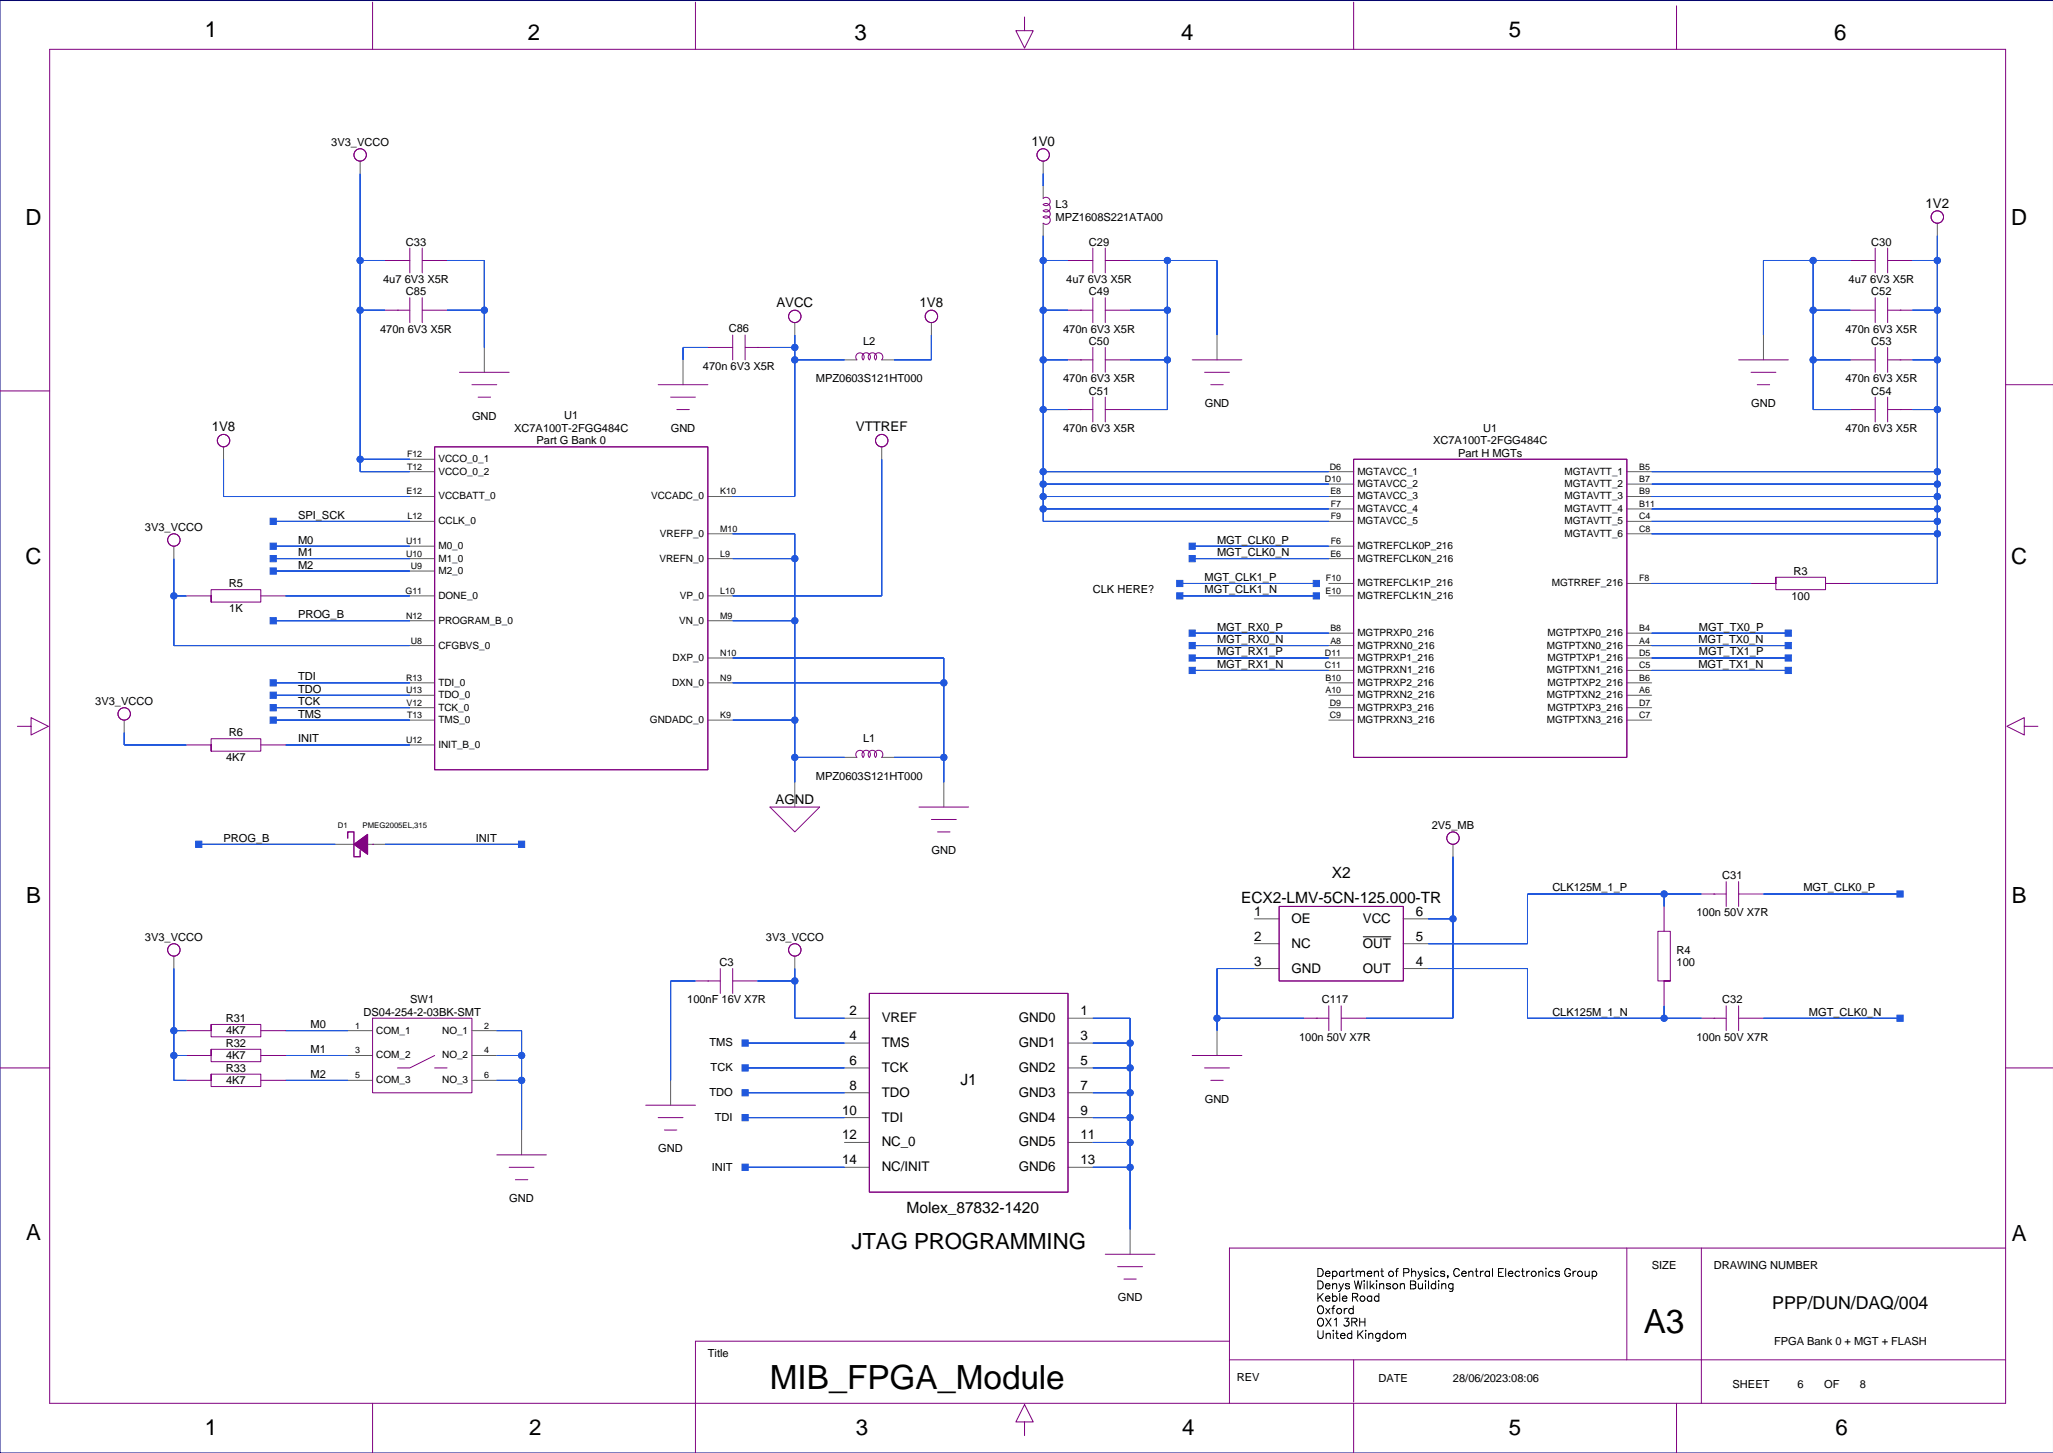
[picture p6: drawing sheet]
<svg xmlns="http://www.w3.org/2000/svg" width="420mm" height="297mm" viewBox="0 0 420 297" stroke-linecap="round" stroke-linejoin="round" font-family="sans-serif">
<path d="M419.9 .1h-419.9v296.9h419.9" fill="none" stroke="#000080" stroke-width=".2"/>
<g fill="none" stroke="#800080" stroke-width=".2">
<path d="M10.2 10.1h399.9v276.8h-399.9zM76.2 .4v9.7M142.2 .4v9.7M209.5 3.5v2.8h1.8l-1.8 3.5-1.8-3.5h1.8M276.8 .4v9.7M342.8 1.2v8.9M78.7 53.3h5.1M81.3 53.3h.1M83.8 50.7v5.1M86.3 53.3h5.1M86.3 50.7v5.1M213.3 40.6a.86 .86 0 0 1 1.2 0 .86 .86 0 0 1 0 1.2 .86 .86 0 0 1-1.2 0 .86 .86 0 0 1 1.2 .1 .86 .86 0 0 1 0 1.2 .86 .86 0 0 1-1.2 0 .86 .86 0 0 1 1.2 0 .86 .86 0 0 1 0 1.2 .86 .86 0 0 1-1.2 .1 .87 .87 0 0 1 1.2 0 .87 .87 0 0 1 0 1.2 .87 .87 0 0 1-1.2 0"/>
<path d="M218.4 53.3h5.1M220.9 53.3h.1M223.5 50.7v5.1M226 50.7v5.1M226 53.3h5.1M378.4 53.3h5.1M383.5 50.7v5.1M386 53.3h5.1M386 50.7v5.1M388.5 53.3h.1M0 79.9h10.2M78.7 63.4h5.1"/>
<path d="M81.3 63.4h.1M83.8 60.9v5.1M86.3 63.4h5.1M86.3 60.9v5.1M94 76.1h10.1M96.5 78.6h5.1M134.6 78.6h10.1M144.7 71h5.1M149.8 68.5v5.1M152.4 68.5v5.1M152.4 71h5M154.9 71h.1"/>
<path d="M175.2 73.6a.86 .86 0 0 1 .1-1.2 .86 .86 0 0 1 1.2 0 .86 .86 0 0 1 0 1.2 .86 .86 0 0 1 0-1.2 .86 .86 0 0 1 1.2 0 .86 .86 0 0 1 .1 1.2 .86 .86 0 0 1 0-1.2 .86 .86 0 0 1 1.2 0 .86 .86 0 0 1 0 1.2 .87 .87 0 0 1 .1-1.2 .87 .87 0 0 1 1.2 0 .87 .87 0 0 1 0 1.2M218.4 63.4h5.1M218.4 73.6h5.1M220.9 63.4h.1M220.9 73.6h.1M223.5 60.9v5.1M223.5 71v5.1M226 60.9v5.1M226 71v5.1M226 63.4h5.1M226 73.6h5.1M243.8 73.6h10.1"/>
<path d="M246.3 76.1h5.1M247.6 78.6h2.5M355.5 73.6h10.2M358.1 76.1h5M359.3 78.6h2.6M378.4 63.4h5.1M378.4 73.6h5.1M383.5 60.9v5.1M383.5 71v5.1M386 63.4h5.1M386 73.6h5.1M386 60.9v5.1"/>
<path d="M386 71v5.1M388.5 63.4h.1M388.5 73.6h.1M410.1 78.6h9.8M88.9 91.3h55.8v66.1h-55.8zM97.8 81.2h2.5M137.1 81.2h5.1M138.4 83.7h2.5M218.4 83.7h5.1M220.9 83.7h.1M223.5 81.2v5.1M226 81.2v5.1"/>
<path d="M226 83.7h5.1M276.8 93.9h55.9v60.9h-55.9zM378.4 83.7h5.1M383.5 81.2v5.1M386 83.7h5.1M386 81.2v5.1M388.5 83.7h.1M363.1 118v1.3v-1.3h10.2v2.5h-10.2v-1.2h-5M373.3 119.3h5.1M38.1 121.8h5.1v-1.3h10.1v2.6h-10.1v-1.3v1.3M53.3 121.8h5.1M3.6 148.5h2.7v-1.8l3.6 1.8-3.6 1.8v-1.8"/>
<path d="M38.1 152.3h5.1v-1.3h10.1v2.6h-10.1v-1.3v1.3M53.3 152.3h5.1M175.2 154.8a.86 .86 0 0 1 .1-1.2 .86 .86 0 0 1 1.2 0 .86 .86 0 0 1 0 1.2 .86 .86 0 0 1 0-1.2 .86 .86 0 0 1 1.2 0 .86 .86 0 0 1 .1 1.2 .86 .86 0 0 1 0-1.2 .86 .86 0 0 1 1.2 0 .86 .86 0 0 1 0 1.2 .87 .87 0 0 1 .1-1.2 .87 .87 0 0 1 1.2 0 .87 .87 0 0 1 0 1.2M413.9 148.5v-1.8l-3.5 1.8 3.5 1.8v-1.8h2.8M72.4 172.6l2.8-2v4zM76.2 172.6h.1M157.4 165h10.2l-5.1 5.1zM187.9 165h10.2M190.5 167.5h5M191.7 170.1h2.6M147.3 198v5.1M149.8 198v5.1"/>
<path d="M261.6 185.3h25.4v15.2h-25.4zM340.3 185.3v5.1M347.9 182.8h5.1M350.4 182.8h.1M353 180.2v5.1M355.5 180.2v5.1M355.5 182.8h5.1M0 218.3h10.2M43.2 209.4v1.3v-1.3h10.1v2.6h-10.1v-1.3h-5.1M43.2 214.5v1.3v-1.3h10.1v2.5h-10.1v-1.2h-5.1M43.2 219.6v1.3v-1.3h10.1v2.5h-10.1v-1.2h-5.1M53.3 215.8h5.1"/>
<path d="M53.3 210.7h5.1M76.2 208.2h20.3v15.2h-20.3zM88.9 215.8l-5.1 2.5h-2.5M88.9 218.3h2.5M142.2 200.5h5.1M144.7 200.5h.1M149.8 200.5h5.1M177.8 203.1h40.6v40.6h-40.6zM243.8 215.8h10.1M246.3 218.3h5.1M266.6 208.2h5.1M269.2 208.2h.1"/>
<path d="M271.7 205.6v5.1M274.3 205.6v5.1M274.3 208.2h5M341.6 200.5h-1.3h1.3v-10.1h-2.6v10.1h1.3v5.1M347.9 208.2h5.1M350.4 208.2h.1M353 205.6v5.1M355.5 208.2h5.1M355.5 205.6v5.1M410.1 218.3h9.8M53.3 220.9h5.1M101.6 236.1h10.1"/>
<path d="M104.1 238.6h5.1M132.1 225.9h10.1M134.6 228.5h5.1M135.9 231h2.5M247.6 220.9h2.5M105.4 241.2h2.5M226 256.4h10.2M228.5 258.9h5.1M332.7 255.1v22.9M347.9 255.1v31.8M410.1 255.1h-158.7v31.8M229.8 261.5h2.6"/>
<path d="M251.4 274.2h-109.2v22.8M251.4 278h158.7M276.8 278v8.6M76.2 286.9v10.1M209.5 290.7h1.8l-1.8-3.6-1.8 3.6h1.8v2.8M276.8 286.9v10.1M342.8 286.9v10.1"/>
<circle cx="73.6" cy="31.7" r="1.27"/>
<circle cx="213.3" cy="31.7" r="1.27"/>
<circle cx="396.1" cy="44.4" r="1.27"/>
<circle cx="162.5" cy="64.7" r="1.27"/>
<circle cx="190.5" cy="64.7" r="1.27"/>
<circle cx="45.7" cy="90.1" r="1.27"/>
<circle cx="180.3" cy="90.1" r="1.27"/>
<circle cx="35.6" cy="110.4" r="1.27"/>
<circle cx="25.4" cy="145.9" r="1.27"/>
<circle cx="297.1" cy="171.3" r="1.27"/>
<circle cx="35.6" cy="194.2" r="1.27"/>
<circle cx="162.5" cy="194.2" r="1.27"/>
</g>
<g fill="none" stroke="#606060" stroke-width=".2">
<path d="M73.6 32.9v2.6M213.3 32.9v2.6M213.3 38v2.6M78.7 53.3h.1M91.4 53.3h.1M213.3 45.6v2.6M218.4 53.3h.1M231.1 53.3h.1M378.4 53.3h.1M391.1 53.3h.1M396.1 45.6v2.6M78.7 63.4h.1"/>
<path d="M91.4 63.4h.1M99 71v5.1M139.7 73.6v5M144.7 71h.1M157.4 71h.1M162.5 66v2.5M172.7 73.6h2.5M180.3 73.6h2.5M190.5 66v2.5M218.4 63.4h.1M218.4 73.6h.1M231.1 63.4h.1"/>
<path d="M231.1 73.6h.1M248.9 68.5v5.1M360.6 68.5v5.1M378.4 63.4h.1M378.4 73.6h.1M391.1 63.4h.1M391.1 73.6h.1M45.7 91.3v2.6M83.8 93.9h5.1M83.8 96.4h5.1M180.3 91.3v2.6M218.4 83.7h.1"/>
<path d="M231.1 83.7h.1M271.7 96.4h5.1M271.7 99h5.1M332.7 96.4h5M332.7 99h5M378.4 83.7h.1M391.1 83.7h.1M35.6 111.7v2.5M83.8 101.5h5.1M83.8 106.6h5.1M83.8 116.7h5.1M83.8 114.2h5.1"/>
<path d="M83.8 111.7h5.1M144.7 101.5h5.1M144.7 114.2h5.1M144.7 109.1h5.1M271.7 101.5h5.1M271.7 106.6h5.1M271.7 114.2h5.1M271.7 111.7h5.1M271.7 104h5.1M271.7 119.3h5.1M332.7 101.5h5M332.7 106.6h5"/>
<path d="M332.7 109.1h5M332.7 104h5M332.7 119.3h5M358.1 119.3h.1M378.4 119.3h.1M38.1 121.8h.1M58.4 121.8h.1M83.8 121.8h5.1M83.8 139.6h5.1M83.8 126.9h5.1M83.8 132h5.1M144.7 121.8h5.1"/>
<path d="M144.7 139.6h5.1M144.7 134.5h5.1M144.7 126.9h5.1M271.7 121.8h5.1M271.7 139.6h5.1M271.7 134.5h5.1M271.7 132h5.1M271.7 129.4h5.1M271.7 137.1h5.1M332.7 139.6h5M332.7 134.5h5M332.7 132h5"/>
<path d="M332.7 129.4h5M332.7 137.1h5M25.4 147.2v2.6M38.1 152.3h.1M58.4 152.3h.1M83.8 147.2h5.1M83.8 152.3h5.1M83.8 142.1h5.1M83.8 144.7h5.1M144.7 147.2h5.1M162.5 159.9v5.1M172.7 154.8h2.5"/>
<path d="M180.3 154.8h2.5M193 159.9v5.1M271.7 147.2h5.1M271.7 142.1h5.1M271.7 144.7h5.1M332.7 147.2h5M332.7 142.1h5M332.7 144.7h5M68.6 172.6h3.8M75.2 172.6h3.5M297.1 172.6v2.5M35.6 195.5v2.5"/>
<path d="M162.5 195.5v2.5M256.5 187.8h5.1M256.5 192.9h5.1M256.5 198h5.1M287 187.8h5M287 192.9h5M287 198h5M340.3 185.3h.1M347.9 182.8h.1M360.6 182.8h.1M38.1 210.7h.1M38.1 215.8h.1"/>
<path d="M58.4 210.7h.1M58.4 215.8h.1M71.1 210.7h5.1M71.1 215.8h5.1M96.5 210.7h5.1M96.5 215.8h5.1M142.2 200.5h.1M154.9 200.5h.1M172.7 208.2h5.1M172.7 213.2h5.1M172.7 218.3h5.1M218.4 208.2h5.1"/>
<path d="M218.4 213.2h5.1M218.4 218.3h5.1M248.9 210.7v5.1M266.6 208.2h.1M279.3 208.2h.1M340.3 205.6h.1M347.9 208.2h.1M360.6 208.2h.1M38.1 220.9h.1M58.4 220.9h.1M71.1 220.9h5.1M96.5 220.9h5.1"/>
<path d="M106.7 231v5.1M137.1 220.9v5M172.7 223.4h5.1M172.7 228.5h5.1M172.7 233.6h5.1M172.7 238.6h5.1M218.4 223.4h5.1M218.4 228.5h5.1M218.4 233.6h5.1M218.4 238.6h5.1M231.1 251.3v5.1"/>
</g>
<g fill="#2058dd" stroke="#2058dd" stroke-width=".2">
<path d="M231.1 83.7h7.6z" fill-rule="evenodd"/>
<path d="M238.7 73.6v10.1z" fill-rule="evenodd"/>
<path d="M238.7 63.4v10.2z" fill-rule="evenodd"/>
<path d="M238.7 53.3v10.1z" fill-rule="evenodd"/>
<path d="M231.1 63.4h7.6z" fill-rule="evenodd"/>
<path d="M231.1 73.6h7.6z" fill-rule="evenodd"/>
<path d="M248.9 53.3v15.2z" fill-rule="evenodd"/>
<path d="M238.7 53.3h10.2z" fill-rule="evenodd"/>
<path d="M231.1 53.3h7.6z" fill-rule="evenodd"/>
<path d="M213.3 53.3h5.1z" fill-rule="evenodd"/>
<path d="M213.3 63.4h5.1z" fill-rule="evenodd"/>
<path d="M213.3 63.4v10.2z" fill-rule="evenodd"/>
<path d="M213.3 83.7h5.1z" fill-rule="evenodd"/>
<path d="M213.3 99h58.4z" fill-rule="evenodd"/>
<path d="M213.3 104v2.6z" fill-rule="evenodd"/>
<path d="M213.3 101.5v2.5z" fill-rule="evenodd"/>
<path d="M213.3 99v2.5z" fill-rule="evenodd"/>
<path d="M213.3 96.4v2.6z" fill-rule="evenodd"/>
<path d="M213.3 83.7v12.7z" fill-rule="evenodd"/>
<path d="M213.3 73.6h5.1z" fill-rule="evenodd"/>
<path d="M213.3 96.4h58.4z" fill-rule="evenodd"/>
<path d="M213.3 101.5h58.4z" fill-rule="evenodd"/>
<path d="M213.3 104h58.4z" fill-rule="evenodd"/>
<path d="M213.3 53.3v10.1z" fill-rule="evenodd"/>
<path d="M213.3 73.6v10.1z" fill-rule="evenodd"/>
<path d="M213.3 48.2v5.1z" fill-rule="evenodd"/>
<path d="M213.3 106.6h58.4z" fill-rule="evenodd"/>
<path d="M360.6 53.3v15.2z" fill-rule="evenodd"/>
<path d="M360.6 53.3h10.2z" fill-rule="evenodd"/>
<path d="M370.8 83.7h7.6z" fill-rule="evenodd"/>
<path d="M370.8 73.6v10.1z" fill-rule="evenodd"/>
<path d="M370.8 73.6h7.6z" fill-rule="evenodd"/>
<path d="M370.8 63.4h7.6z" fill-rule="evenodd"/>
<path d="M370.8 53.3h7.6z" fill-rule="evenodd"/>
<path d="M370.8 63.4v10.2z" fill-rule="evenodd"/>
<path d="M370.8 53.3v10.1z" fill-rule="evenodd"/>
<path d="M337.7 119.3h20.4z" fill-rule="evenodd"/>
<path d="M378.4 119.3h17.7z" fill-rule="evenodd"/>
<path d="M396.1 109.1v10.2z" fill-rule="evenodd"/>
<path d="M337.7 109.1h58.4z" fill-rule="evenodd"/>
<path d="M396.1 106.6v2.5z" fill-rule="evenodd"/>
<path d="M391.1 83.7h5z" fill-rule="evenodd"/>
<path d="M391.1 73.6h5z" fill-rule="evenodd"/>
<path d="M396.1 48.2v5.1z" fill-rule="evenodd"/>
<path d="M396.1 101.5v2.5z" fill-rule="evenodd"/>
<path d="M396.1 99v2.5z" fill-rule="evenodd"/>
<path d="M396.1 96.4v2.6z" fill-rule="evenodd"/>
<path d="M396.1 83.7v12.7z" fill-rule="evenodd"/>
<path d="M396.1 73.6v10.1z" fill-rule="evenodd"/>
<path d="M337.7 101.5h58.4z" fill-rule="evenodd"/>
<path d="M337.7 104h58.4z" fill-rule="evenodd"/>
<path d="M337.7 106.6h58.4z" fill-rule="evenodd"/>
<path d="M396.1 104v2.6z" fill-rule="evenodd"/>
<path d="M396.1 53.3v10.1z" fill-rule="evenodd"/>
<path d="M337.7 96.4h58.4z" fill-rule="evenodd"/>
<path d="M337.7 99h58.4z" fill-rule="evenodd"/>
<path d="M396.1 63.4v10.2z" fill-rule="evenodd"/>
<path d="M391.1 63.4h5z" fill-rule="evenodd"/>
<path d="M391.1 53.3h5z" fill-rule="evenodd"/>
<path d="M337.7 137.1h28z" fill-rule="evenodd"/>
<path d="M365 136.4h1.3v1.3h-1.3z" fill-rule="evenodd"/>
<path d="M337.7 134.5h28z" fill-rule="evenodd"/>
<path d="M365 133.9h1.3v1.3h-1.3z" fill-rule="evenodd"/>
<path d="M243.8 132h27.9z" fill-rule="evenodd"/>
<path d="M243.1 131.3h1.3v1.3h-1.3z" fill-rule="evenodd"/>
<path d="M243.8 129.4h27.9z" fill-rule="evenodd"/>
<path d="M243.1 128.8h1.3v1.3h-1.3z" fill-rule="evenodd"/>
<path d="M243.8 137.1h27.9z" fill-rule="evenodd"/>
<path d="M243.1 136.4h1.3v1.3h-1.3z" fill-rule="evenodd"/>
<path d="M243.8 134.5h27.9z" fill-rule="evenodd"/>
<path d="M243.1 133.9h1.3v1.3h-1.3z" fill-rule="evenodd"/>
<path d="M243.8 114.2h27.9z" fill-rule="evenodd"/>
<path d="M243.1 113.6h1.3v1.2h-1.3z" fill-rule="evenodd"/>
<path d="M243.8 111.7h27.9z" fill-rule="evenodd"/>
<path d="M243.1 111h1.3v1.3h-1.3z" fill-rule="evenodd"/>
<path d="M45.7 93.9v7.6z" fill-rule="evenodd"/>
<path d="M45.7 101.5h38.1z" fill-rule="evenodd"/>
<path d="M55.9 106.6h27.9z" fill-rule="evenodd"/>
<path d="M55.2 105.9h1.3v1.3h-1.3z" fill-rule="evenodd"/>
<path d="M58.4 121.8h25.4z" fill-rule="evenodd"/>
<path d="M55.9 126.9h27.9z" fill-rule="evenodd"/>
<path d="M55.2 126.3h1.3v1.2h-1.3z" fill-rule="evenodd"/>
<path d="M35.6 121.8h2.5z" fill-rule="evenodd"/>
<path d="M35.6 114.2v7.6z" fill-rule="evenodd"/>
<path d="M35.6 121.8v10.2z" fill-rule="evenodd"/>
<path d="M35.6 132h48.2z" fill-rule="evenodd"/>
<path d="M55.9 139.6h27.9z" fill-rule="evenodd"/>
<path d="M55.2 139h1.3v1.2h-1.3z" fill-rule="evenodd"/>
<path d="M55.9 147.2h27.9z" fill-rule="evenodd"/>
<path d="M55.2 146.6h1.3v1.2h-1.3z" fill-rule="evenodd"/>
<path d="M55.9 144.7h27.9z" fill-rule="evenodd"/>
<path d="M55.2 144h1.3v1.3h-1.3z" fill-rule="evenodd"/>
<path d="M55.9 142.1h27.9z" fill-rule="evenodd"/>
<path d="M55.2 141.5h1.3v1.3h-1.3z" fill-rule="evenodd"/>
<path d="M58.4 152.3h25.4z" fill-rule="evenodd"/>
<path d="M25.4 152.3h12.7z" fill-rule="evenodd"/>
<path d="M25.4 149.8v2.5z" fill-rule="evenodd"/>
<path d="M149.8 121.8h30.5z" fill-rule="evenodd"/>
<path d="M180.3 93.9v27.9z" fill-rule="evenodd"/>
<path d="M40.6 172.6h28z" fill-rule="evenodd"/>
<path d="M40 172h1.3v1.2h-1.3z" fill-rule="evenodd"/>
<path d="M78.7 172.6h28z" fill-rule="evenodd"/>
<path d="M106 172h1.3v1.2h-1.3z" fill-rule="evenodd"/>
<path d="M162.5 154.8v5.1z" fill-rule="evenodd"/>
<path d="M162.5 154.8h10.2z" fill-rule="evenodd"/>
<path d="M162.5 147.2v7.6z" fill-rule="evenodd"/>
<path d="M162.5 114.2v12.7z" fill-rule="evenodd"/>
<path d="M162.5 109.1v5.1z" fill-rule="evenodd"/>
<path d="M149.8 109.1h12.7z" fill-rule="evenodd"/>
<path d="M149.8 114.2h12.7z" fill-rule="evenodd"/>
<path d="M149.8 126.9h12.7z" fill-rule="evenodd"/>
<path d="M149.8 147.2h12.7z" fill-rule="evenodd"/>
<path d="M162.5 126.9v20.3z" fill-rule="evenodd"/>
<path d="M193 134.5v5.1z" fill-rule="evenodd"/>
<path d="M193 139.6v15.2z" fill-rule="evenodd"/>
<path d="M149.8 139.6h43.2z" fill-rule="evenodd"/>
<path d="M149.8 134.5h43.2z" fill-rule="evenodd"/>
<path d="M193 154.8v5.1z" fill-rule="evenodd"/>
<path d="M182.8 154.8h10.2z" fill-rule="evenodd"/>
<path d="M182.8 73.6h7.7z" fill-rule="evenodd"/>
<path d="M190.5 68.5v5.1z" fill-rule="evenodd"/>
<path d="M139.7 71v2.6z" fill-rule="evenodd"/>
<path d="M139.7 71h5z" fill-rule="evenodd"/>
<path d="M157.4 71h5.1z" fill-rule="evenodd"/>
<path d="M162.5 71v2.6z" fill-rule="evenodd"/>
<path d="M162.5 68.5v2.5z" fill-rule="evenodd"/>
<path d="M149.8 101.5h12.7z" fill-rule="evenodd"/>
<path d="M162.5 73.6h10.2z" fill-rule="evenodd"/>
<path d="M162.5 73.6v27.9z" fill-rule="evenodd"/>
<path d="M91.4 63.4h7.6z" fill-rule="evenodd"/>
<path d="M99 63.4v7.6z" fill-rule="evenodd"/>
<path d="M91.4 53.3h7.6z" fill-rule="evenodd"/>
<path d="M99 53.3v10.1z" fill-rule="evenodd"/>
<path d="M73.6 35.5v17.8z" fill-rule="evenodd"/>
<path d="M73.6 63.4h5.1z" fill-rule="evenodd"/>
<path d="M73.6 53.3h5.1z" fill-rule="evenodd"/>
<path d="M73.6 93.9v2.5z" fill-rule="evenodd"/>
<path d="M73.6 53.3v10.1z" fill-rule="evenodd"/>
<path d="M73.6 63.4v30.5z" fill-rule="evenodd"/>
<path d="M73.6 96.4h10.2z" fill-rule="evenodd"/>
<path d="M73.6 93.9h10.2z" fill-rule="evenodd"/>
<path d="M213.3 35.5v2.5z" fill-rule="evenodd"/>
<path d="M223.5 238.6h7.6z" fill-rule="evenodd"/>
<path d="M231.1 233.6v5z" fill-rule="evenodd"/>
<path d="M223.5 228.5h7.6z" fill-rule="evenodd"/>
<path d="M223.5 208.2h7.6z" fill-rule="evenodd"/>
<path d="M231.1 208.2v5z" fill-rule="evenodd"/>
<path d="M223.5 213.2h7.6z" fill-rule="evenodd"/>
<path d="M231.1 213.2v5.1z" fill-rule="evenodd"/>
<path d="M223.5 218.3h7.6z" fill-rule="evenodd"/>
<path d="M231.1 218.3v5.1z" fill-rule="evenodd"/>
<path d="M231.1 228.5v5.1z" fill-rule="evenodd"/>
<path d="M223.5 233.6h7.6z" fill-rule="evenodd"/>
<path d="M231.1 223.4v5.1z" fill-rule="evenodd"/>
<path d="M223.5 223.4h7.6z" fill-rule="evenodd"/>
<path d="M231.1 238.6v12.7z" fill-rule="evenodd"/>
<path d="M152.4 218.3h20.3z" fill-rule="evenodd"/>
<path d="M151.7 217.7h1.3v1.3h-1.3z" fill-rule="evenodd"/>
<path d="M152.4 228.5h20.3z" fill-rule="evenodd"/>
<path d="M151.7 227.8h1.3v1.3h-1.3z" fill-rule="evenodd"/>
<path d="M152.4 223.4h20.3z" fill-rule="evenodd"/>
<path d="M151.7 222.8h1.3v1.2h-1.3z" fill-rule="evenodd"/>
<path d="M152.4 213.2h20.3z" fill-rule="evenodd"/>
<path d="M151.7 212.6h1.3v1.3h-1.3z" fill-rule="evenodd"/>
<path d="M162.5 198v2.5z" fill-rule="evenodd"/>
<path d="M154.9 200.5h7.6z" fill-rule="evenodd"/>
<path d="M162.5 200.5v7.7z" fill-rule="evenodd"/>
<path d="M162.5 208.2h10.2z" fill-rule="evenodd"/>
<path d="M137.1 200.5h5.1z" fill-rule="evenodd"/>
<path d="M137.1 200.5v20.4z" fill-rule="evenodd"/>
<path d="M152.4 238.6h20.3z" fill-rule="evenodd"/>
<path d="M151.7 238h1.3v1.3h-1.3z" fill-rule="evenodd"/>
<path d="M248.9 208.2h17.7z" fill-rule="evenodd"/>
<path d="M248.9 208.2v2.5z" fill-rule="evenodd"/>
<path d="M248.9 198v10.2z" fill-rule="evenodd"/>
<path d="M248.9 198h7.6z" fill-rule="evenodd"/>
<path d="M279.3 208.2h17.8z" fill-rule="evenodd"/>
<path d="M297.1 175.1v12.7z" fill-rule="evenodd"/>
<path d="M292 187.8h5.1z" fill-rule="evenodd"/>
<path d="M297.1 187.8v20.4z" fill-rule="evenodd"/>
<path d="M360.6 208.2h27.9z" fill-rule="evenodd"/>
<path d="M387.9 207.5h1.3v1.3h-1.3z" fill-rule="evenodd"/>
<path d="M360.6 182.8h27.9z" fill-rule="evenodd"/>
<path d="M387.9 182.1h1.3v1.3h-1.3z" fill-rule="evenodd"/>
<path d="M55.9 111.7h27.9z" fill-rule="evenodd"/>
<path d="M55.2 111h1.3v1.3h-1.3z" fill-rule="evenodd"/>
<path d="M55.9 114.2h27.9z" fill-rule="evenodd"/>
<path d="M55.2 113.6h1.3v1.2h-1.3z" fill-rule="evenodd"/>
<path d="M55.9 116.7h27.9z" fill-rule="evenodd"/>
<path d="M55.2 116.1h1.3v1.3h-1.3z" fill-rule="evenodd"/>
<path d="M58.4 210.7h12.7z" fill-rule="evenodd"/>
<path d="M58.4 215.8h12.7z" fill-rule="evenodd"/>
<path d="M58.4 220.9h12.7z" fill-rule="evenodd"/>
<path d="M106.7 215.8v5.1z" fill-rule="evenodd"/>
<path d="M101.6 210.7h5.1z" fill-rule="evenodd"/>
<path d="M101.6 215.8h5.1z" fill-rule="evenodd"/>
<path d="M106.7 210.7v5.1z" fill-rule="evenodd"/>
<path d="M101.6 220.9h5.1z" fill-rule="evenodd"/>
<path d="M106.7 220.9v10.1z" fill-rule="evenodd"/>
<path d="M35.6 210.7h2.5z" fill-rule="evenodd"/>
<path d="M35.6 210.7v5.1z" fill-rule="evenodd"/>
<path d="M35.6 215.8h2.5z" fill-rule="evenodd"/>
<path d="M35.6 215.8v5.1z" fill-rule="evenodd"/>
<path d="M35.6 220.9h2.5z" fill-rule="evenodd"/>
<path d="M35.6 198v12.7z" fill-rule="evenodd"/>
<path d="M292 192.9h20.3z" fill-rule="evenodd"/>
<path d="M340.3 182.8v2.5z" fill-rule="evenodd"/>
<path d="M312.3 182.8v10.1z" fill-rule="evenodd"/>
<path d="M340.3 182.8h7.6z" fill-rule="evenodd"/>
<path d="M312.3 182.8h28z" fill-rule="evenodd"/>
<path d="M292 198h20.3z" fill-rule="evenodd"/>
<path d="M340.3 205.6v2.6z" fill-rule="evenodd"/>
<path d="M312.3 198v10.2z" fill-rule="evenodd"/>
<path d="M340.3 208.2h7.6z" fill-rule="evenodd"/>
<path d="M312.3 208.2h28z" fill-rule="evenodd"/>
<path d="M241.2 121.8h28z" fill-rule="evenodd"/>
<path d="M240.6 121.2h1.3v1.3h-1.3z" fill-rule="evenodd"/>
<path d="M268.5 121.2h1.3v1.3h-1.3z" fill-rule="evenodd"/>
<path d="M241.2 119.3h28z" fill-rule="evenodd"/>
<path d="M240.6 118.6h1.3v1.3h-1.3z" fill-rule="evenodd"/>
<path d="M268.5 118.6h1.3v1.3h-1.3z" fill-rule="evenodd"/>
<path d="M337.7 132h28z" fill-rule="evenodd"/>
<path d="M365 131.3h1.3v1.3h-1.3z" fill-rule="evenodd"/>
<path d="M337.7 129.4h28z" fill-rule="evenodd"/>
<path d="M365 128.8h1.3v1.3h-1.3z" fill-rule="evenodd"/>
<circle cx="238.7" cy="63.4" r=".63"/>
<circle cx="238.7" cy="73.6" r=".63"/>
<circle cx="238.7" cy="53.3" r=".63"/>
<circle cx="213.3" cy="99" r=".63"/>
<circle cx="213.3" cy="96.4" r=".63"/>
<circle cx="213.3" cy="101.5" r=".63"/>
<circle cx="213.3" cy="104" r=".63"/>
<circle cx="213.3" cy="63.4" r=".63"/>
<circle cx="213.3" cy="83.7" r=".63"/>
<circle cx="213.3" cy="73.6" r=".63"/>
<circle cx="213.3" cy="53.3" r=".63"/>
<circle cx="370.8" cy="73.6" r=".63"/>
<circle cx="370.8" cy="63.4" r=".63"/>
<circle cx="370.8" cy="53.3" r=".63"/>
<circle cx="396.1" cy="109.1" r=".63"/>
<circle cx="396.1" cy="83.7" r=".63"/>
<circle cx="396.1" cy="101.5" r=".63"/>
<circle cx="396.1" cy="106.6" r=".63"/>
<circle cx="396.1" cy="104" r=".63"/>
<circle cx="396.1" cy="96.4" r=".63"/>
<circle cx="396.1" cy="99" r=".63"/>
<circle cx="396.1" cy="73.6" r=".63"/>
<circle cx="396.1" cy="63.4" r=".63"/>
<circle cx="396.1" cy="53.3" r=".63"/>
<circle cx="35.6" cy="121.8" r=".63"/>
<circle cx="162.5" cy="154.8" r=".63"/>
<circle cx="162.5" cy="114.2" r=".63"/>
<circle cx="162.5" cy="147.2" r=".63"/>
<circle cx="162.5" cy="126.9" r=".63"/>
<circle cx="193" cy="139.6" r=".63"/>
<circle cx="193" cy="154.8" r=".63"/>
<circle cx="162.5" cy="71" r=".63"/>
<circle cx="162.5" cy="73.6" r=".63"/>
<circle cx="99" cy="63.4" r=".63"/>
<circle cx="73.6" cy="53.3" r=".63"/>
<circle cx="73.6" cy="63.4" r=".63"/>
<circle cx="73.6" cy="93.9" r=".63"/>
<circle cx="231.1" cy="213.2" r=".63"/>
<circle cx="231.1" cy="218.3" r=".63"/>
<circle cx="231.1" cy="233.6" r=".63"/>
<circle cx="231.1" cy="228.5" r=".63"/>
<circle cx="231.1" cy="223.4" r=".63"/>
<circle cx="231.1" cy="238.6" r=".63"/>
<circle cx="162.5" cy="200.5" r=".63"/>
<circle cx="248.9" cy="208.2" r=".63"/>
<circle cx="297.1" cy="187.8" r=".63"/>
<circle cx="106.7" cy="215.8" r=".63"/>
<circle cx="106.7" cy="220.9" r=".63"/>
<circle cx="35.6" cy="215.8" r=".63"/>
<circle cx="35.6" cy="210.7" r=".63"/>
<circle cx="340.3" cy="182.8" r=".63"/>
<circle cx="340.3" cy="208.2" r=".63"/>
</g>
<g fill="none" stroke="#2058dd" stroke-width=".2">
<path d="M73.6 35.5v60.9h10.2M213.3 35.5v2.5M73.6 53.3h5.1M91.4 53.3h7.6v17.7M213.3 53.3h5.1M213.3 48.2v58.4h58.4M231.1 53.3h17.8v15.2M238.7 53.3v30.4h-7.6M370.8 53.3v30.4h7.6M378.4 53.3h-17.8v15.2M391.1 53.3h5M396.1 48.2v71.1h-17.7"/>
<path d="M73.6 63.4h5.1M91.4 63.4h7.6M144.7 71h-5v2.6M157.4 71h5.1M162.5 73.6h10.2M162.5 68.5v33h-12.7M190.5 68.5v5.1h-7.7M213.3 63.4h5.1M213.3 73.6h5.1M231.1 63.4h7.6M231.1 73.6h7.6M370.8 63.4h7.6"/>
<path d="M370.8 73.6h7.6M391.1 63.4h5M391.1 73.6h5M45.7 93.9v7.6h38.1M73.6 93.9h10.2M180.3 93.9v27.9h-30.5M213.3 83.7h5.1M213.3 99h58.4M213.3 96.4h58.4M337.7 99h58.4M337.7 96.4h58.4M391.1 83.7h5"/>
<path d="M35.6 114.2v17.8h48.2M55.9 106.6h27.9M55.9 114.2h27.9M55.9 111.7h27.9M55.9 116.7h27.9M149.8 109.1h12.7v50.8M149.8 114.2h12.7M213.3 101.5h58.4M213.3 104h58.4M241.2 119.3h28M243.8 114.2h27.9M243.8 111.7h27.9"/>
<path d="M337.7 101.5h58.4M337.7 104h58.4M337.7 106.6h58.4M337.7 119.3h20.4M337.7 109.1h58.4M35.6 121.8h2.5M55.9 126.9h27.9M55.9 139.6h27.9M58.4 121.8h25.4M149.8 134.5h43.2v25.4M149.8 126.9h12.7M149.8 139.6h43.2"/>
<path d="M241.2 121.8h28M243.8 137.1h27.9M243.8 134.5h27.9M243.8 132h27.9M243.8 129.4h27.9M337.7 137.1h28M337.7 134.5h28M337.7 132h28M337.7 129.4h28M25.4 149.8v2.5h12.7M55.9 147.2h27.9M55.9 144.7h27.9"/>
<path d="M55.9 142.1h27.9M58.4 152.3h25.4M149.8 147.2h12.7M162.5 154.8h10.2M182.8 154.8h10.2M40.6 172.6h28M78.7 172.6h28M297.1 175.1v33.1h-17.8M35.6 198v22.9h2.5M162.5 198v10.2h10.2M256.5 198h-7.6v12.7M292 198h20.3v10.2h35.6"/>
<path d="M292 187.8h5.1M340.3 182.8v2.5M347.9 182.8h-35.6v10.1h-20.3M360.6 182.8h27.9M35.6 210.7h2.5M35.6 215.8h2.5M58.4 210.7h12.7M58.4 215.8h12.7M101.6 210.7h5.1v20.3M101.6 215.8h5.1M142.2 200.5h-5.1v20.4M152.4 213.2h20.3"/>
<path d="M152.4 218.3h20.3M154.9 200.5h7.6M223.5 208.2h7.6v43.1M223.5 213.2h7.6M223.5 218.3h7.6M248.9 208.2h17.7M340.3 205.6v2.6M360.6 208.2h27.9M58.4 220.9h12.7M101.6 220.9h5.1M152.4 238.6h20.3M152.4 228.5h20.3"/>
<path d="M152.4 223.4h20.3M223.5 238.6h7.6M223.5 228.5h7.6M223.5 233.6h7.6M223.5 223.4h7.6"/>
<circle cx="73.6" cy="53.3" r=".63"/>
<circle cx="213.3" cy="53.3" r=".63"/>
<circle cx="238.7" cy="53.3" r=".63"/>
<circle cx="370.8" cy="53.3" r=".63"/>
<circle cx="396.1" cy="53.3" r=".63"/>
<circle cx="73.6" cy="63.4" r=".63"/>
<circle cx="99" cy="63.4" r=".63"/>
<circle cx="162.5" cy="71" r=".63"/>
<circle cx="162.5" cy="73.6" r=".63"/>
<circle cx="213.3" cy="63.4" r=".63"/>
<circle cx="213.3" cy="73.6" r=".63"/>
<circle cx="238.7" cy="73.6" r=".63"/>
<circle cx="238.7" cy="63.4" r=".63"/>
<circle cx="370.8" cy="73.6" r=".63"/>
<circle cx="370.8" cy="63.4" r=".63"/>
<circle cx="396.1" cy="73.6" r=".63"/>
<circle cx="396.1" cy="63.4" r=".63"/>
<circle cx="73.6" cy="93.9" r=".63"/>
<circle cx="213.3" cy="99" r=".63"/>
<circle cx="213.3" cy="83.7" r=".63"/>
<circle cx="213.3" cy="96.4" r=".63"/>
<circle cx="396.1" cy="83.7" r=".63"/>
<circle cx="396.1" cy="96.4" r=".63"/>
<circle cx="396.1" cy="99" r=".63"/>
<circle cx="162.5" cy="114.2" r=".63"/>
<circle cx="213.3" cy="104" r=".63"/>
<circle cx="213.3" cy="101.5" r=".63"/>
<circle cx="396.1" cy="106.6" r=".63"/>
<circle cx="396.1" cy="104" r=".63"/>
<circle cx="396.1" cy="109.1" r=".63"/>
<circle cx="396.1" cy="101.5" r=".63"/>
<circle cx="35.6" cy="121.8" r=".63"/>
<circle cx="162.5" cy="126.9" r=".63"/>
<circle cx="193" cy="139.6" r=".63"/>
<circle cx="162.5" cy="147.2" r=".63"/>
<circle cx="162.5" cy="154.8" r=".63"/>
<circle cx="193" cy="154.8" r=".63"/>
<circle cx="297.1" cy="187.8" r=".63"/>
<circle cx="340.3" cy="182.8" r=".63"/>
<circle cx="35.6" cy="210.7" r=".63"/>
<circle cx="35.6" cy="215.8" r=".63"/>
<circle cx="106.7" cy="215.8" r=".63"/>
<circle cx="162.5" cy="200.5" r=".63"/>
<circle cx="231.1" cy="218.3" r=".63"/>
<circle cx="231.1" cy="213.2" r=".63"/>
<circle cx="248.9" cy="208.2" r=".63"/>
<circle cx="340.3" cy="208.2" r=".63"/>
<circle cx="106.7" cy="220.9" r=".63"/>
<circle cx="231.1" cy="233.6" r=".63"/>
<circle cx="231.1" cy="238.6" r=".63"/>
<circle cx="231.1" cy="223.4" r=".63"/>
<circle cx="231.1" cy="228.5" r=".63"/>
</g>
<path d="M72.4 172.6l2.8-2v4z" fill-rule="evenodd" fill="#800080" stroke="#800080" stroke-width=".2"/>
<path d="M71.1 171.3v-1.2h1.3v5h1.2v-1.2" fill="none" stroke="#800080" stroke-width=".3"/>
<path d="M278.8 191.5h5.6" fill="none" stroke="#000" stroke-width=".2"/>
<g font-size="6.8">
<text x="336.1" y="272.4">A3</text>
<text x="157.4" y="284.1">MIB_FPGA_Module</text>
</g>
<g font-size="4.5">
<text x="41.9" y="7.6">1</text>
<text x="107.9" y="8.1">2</text>
<text x="174.7" y="8.1">3</text>
<text x="241.5" y="8.1">4</text>
<text x="308.6" y="7.6">5</text>
<text x="375.1" y="8.1">6</text>
<text x="5.2" y="46">D</text>
<text x="411.3" y="46">D</text>
<text x="5.2" y="115.3">C</text>
<text x="411.3" y="115.3">C</text>
<text x="5.3" y="184.6">B</text>
<text x="411.4" y="184.6">B</text>
<text x="5.3" y="253.4">A</text>
<text x="174.1" y="255.4">JTAG PROGRAMMING</text>
<text x="411.4" y="253.7">A</text>
<text x="41.9" y="293.3">1</text>
<text x="108.2" y="293.3">2</text>
<text x="175" y="293.3">3</text>
<text x="241.8" y="293.3">4</text>
<text x="308.6" y="293.3">5</text>
<text x="375.3" y="293.3">6</text>
</g>
<text font-size="3.6" x="362.4" y="267.6">PPP/DUN/DAQ/004</text>
<g font-size="3.2">
<text x="272.3" y="179.5">X2</text>
<text x="253.8" y="184.6">ECX2-LMV-5CN-125.000-TR</text>
<text x="196.4" y="221.8">J1</text>
<text x="185.4" y="248.1">Molex_87832-1420</text>
</g>
<g font-size="2.7">
<text x="210.9" y="29.8">1V0</text>
<text x="393.7" y="42.5">1V2</text>
<text x="158.8" y="62.8">AVCC</text>
<text x="188" y="62.8">1V8</text>
<text x="43.3" y="88.2">1V8</text>
<text x="175" y="88.2">VTTREF</text>
<text x="158.6" y="164.4">AGND</text>
<text x="256.5" y="187.2">1</text>
<text x="264.1" y="188.7">OE</text>
<text x="278.7" y="188.7">VCC</text>
<text x="289.5" y="187.2">6</text>
<text x="256.5" y="197.4">3</text>
<text x="256.5" y="192.3">2</text>
<text x="264.1" y="193.7">NC</text>
<text x="278.7" y="193.7">OUT</text>
<text x="289.5" y="197.4">4</text>
<text x="289.5" y="192.3">5</text>
<text x="264.1" y="198.8">GND</text>
<text x="278.7" y="198.8">OUT</text>
<text x="173.7" y="207.5">2</text>
<text x="180.3" y="209">VREF</text>
<text x="208.3" y="209">GND0</text>
<text x="220.9" y="207.5">1</text>
<text x="173.7" y="212.6">4</text>
<text x="180.3" y="214.1">TMS</text>
<text x="208.3" y="214.1">GND1</text>
<text x="220.9" y="212.6">3</text>
<text x="173.7" y="217.7">6</text>
<text x="180.3" y="219.1">TCK</text>
<text x="208.3" y="219.1">GND2</text>
<text x="220.9" y="217.7">5</text>
<text x="172.2" y="227.9">10</text>
<text x="173.7" y="222.8">8</text>
<text x="180.3" y="224.2">TDO</text>
<text x="208.3" y="224.2">GND3</text>
<text x="220.9" y="222.8">7</text>
<text x="220.9" y="227.9">9</text>
<text x="172.2" y="232.9">12</text>
<text x="180.3" y="229.3">TDI</text>
<text x="208.3" y="229.3">GND4</text>
<text x="220.9" y="232.9">11</text>
<text x="172.2" y="238">14</text>
<text x="180.3" y="234.4">NC_0</text>
<text x="180.3" y="239.4">NC/INIT</text>
<text x="208.3" y="234.4">GND5</text>
<text x="208.3" y="239.4">GND6</text>
<text x="220.9" y="238">13</text>
</g>
<g font-size="2.5">
<text x="269.2" y="262.9">Denys Wilkinson Building</text>
<text x="269.2" y="260.4">Department of Physics, Central Electronics Group</text>
<text x="269.2" y="265.5">Keble Road</text>
<text x="269.2" y="268">Oxford</text>
<text x="269.2" y="270.6">OX1</text>
<text x="269.2" y="273.1">United Kingdom</text>
<text x="274.6" y="270.6">3RH</text>
</g>
<g font-size="2.3">
<text x="67.7" y="29.9">3V3_VCCO</text>
<text x="215.9" y="42.6">L3</text>
<text x="215.9" y="45.1">MPZ1608S221ATA00</text>
<text x="83" y="50.2">C33</text>
<text x="222.7" y="50.2">C29</text>
<text x="382.6" y="50.2">C30</text>
<text x="78.4" y="57.8">4u7 6V3 X5R</text>
<text x="218" y="57.8">4u7 6V3 X5R</text>
<text x="378" y="57.8">4u7 6V3 X5R</text>
<text x="83" y="60.4">C85</text>
<text x="222.7" y="60.4">C49</text>
<text x="382.6" y="60.4">C52</text>
<text x="77.7" y="68">470n 6V3 X5R</text>
<text x="149" y="68">C86</text>
<text x="176.5" y="70.5">L2</text>
<text x="217.4" y="68">470n 6V3 X5R</text>
<text x="222.7" y="70.5">C50</text>
<text x="377.4" y="68">470n 6V3 X5R</text>
<text x="382.6" y="70.5">C53</text>
<text x="143.7" y="75.6">470n 6V3 X5R</text>
<text x="166.8" y="78.1">MPZ0603S121HT000</text>
<text x="217.4" y="78.1">470n 6V3 X5R</text>
<text x="222.7" y="80.7">C51</text>
<text x="246.4" y="83.2">GND</text>
<text x="358.1" y="83.2">GND</text>
<text x="377.4" y="78.1">470n 6V3 X5R</text>
<text x="382.6" y="80.7">C54</text>
<text x="96.5" y="85.8">GND</text>
<text x="105.1" y="88.3">XC7A100T-2FGG484C</text>
<text x="115.4" y="85.7">U1</text>
<text x="137.2" y="88.3">GND</text>
<text x="217.4" y="88.3">470n 6V3 X5R</text>
<text x="303.3" y="88.3">U1</text>
<text x="377.4" y="88.3">470n 6V3 X5R</text>
<text x="109.7" y="90.8">Part G Bank 0</text>
<text x="293.1" y="90.8">XC7A100T-2FGG484C</text>
<text x="298.1" y="93.4">Part H MGTs</text>
<text x="60.9" y="106.1">SPI_SCK</text>
<text x="29.6" y="108.6">3V3_VCCO</text>
<text x="60.9" y="111.1">M0</text>
<text x="60.9" y="113.7">M1</text>
<text x="248.9" y="113.7">MGT_CLK0_N</text>
<text x="248.9" y="111.1">MGT_CLK0_P</text>
<text x="60.9" y="116.2">M2</text>
<text x="246.3" y="118.8">MGT_CLK1_P</text>
<text x="366.8" y="117.5">R3</text>
<text x="46.8" y="120">R5</text>
<text x="46.9" y="125.1">1K</text>
<text x="223.5" y="121.3">CLK HERE?</text>
<text x="246.3" y="121.3">MGT_CLK1_N</text>
<text x="366.3" y="122.6">100</text>
<text x="60.9" y="126.4">PROG_B</text>
<text x="248.9" y="131.5">MGT_RX0_N</text>
<text x="248.9" y="128.9">MGT_RX0_P</text>
<text x="347.3" y="131.5">MGT_TX0_N</text>
<text x="347.4" y="128.9">MGT_TX0_P</text>
<text x="248.9" y="136.5">MGT_RX1_N</text>
<text x="248.9" y="134">MGT_RX1_P</text>
<text x="347.3" y="136.5">MGT_TX1_N</text>
<text x="347.4" y="134">MGT_TX1_P</text>
<text x="60.9" y="139.1">TDI</text>
<text x="60.9" y="141.6">TDO</text>
<text x="19.5" y="144.2">3V3_VCCO</text>
<text x="60.9" y="146.7">TMS</text>
<text x="60.9" y="144.2">TCK</text>
<text x="46.2" y="155.6">4K7</text>
<text x="46.8" y="150.5">R6</text>
<text x="60.9" y="151.8">INIT</text>
<text x="176.5" y="151.8">L1</text>
<text x="166.8" y="159.4">MPZ0603S121HT000</text>
<text x="45.7" y="172.1">PROG_B</text>
<text x="97.3" y="172.1">INIT</text>
<text x="292.8" y="169.5">2V5_MB</text>
<text x="190.5" y="174.6">GND</text>
<text x="352.2" y="179.7">C31</text>
<text x="317.4" y="182.2">CLK125M_1_P</text>
<text x="368.8" y="182.2">MGT_CLK0_P</text>
<text x="346.9" y="187.3">100n 50V X7R</text>
<text x="29.6" y="192.4">3V3_VCCO</text>
<text x="147.1" y="197.5">C3</text>
<text x="156.6" y="192.4">3V3_VCCO</text>
<text x="342.8" y="197.5">100</text>
<text x="342.8" y="194.9">R4</text>
<text x="46.2" y="208.9">R31</text>
<text x="74.4" y="207.6">DS04-254-2-03BK-SMT</text>
<text x="83.9" y="205.1">SW1</text>
<text x="140.5" y="205.1">100nF 16V X7R</text>
<text x="270.3" y="205.1">C117</text>
<text x="317.4" y="207.6">CLK125M_1_N</text>
<text x="352.2" y="205.1">C32</text>
<text x="369.9" y="207.6">MGT_CLK0_N</text>
<text x="46.2" y="214">R32</text>
<text x="46.2" y="211.4">4K7</text>
<text x="63.5" y="210.2">M0</text>
<text x="63.5" y="215.3">M1</text>
<text x="145.1" y="213.9">TMS</text>
<text x="265.6" y="212.7">100n 50V X7R</text>
<text x="346.9" y="212.7">100n 50V X7R</text>
<text x="46.2" y="219.1">R33</text>
<text x="46.2" y="216.5">4K7</text>
<text x="46.2" y="221.5">4K7</text>
<text x="63.5" y="220.3">M2</text>
<text x="145.3" y="219">TCK</text>
<text x="145.1" y="224.1">TDO</text>
<text x="246.4" y="225.4">GND</text>
<text x="146.2" y="229.2">TDI</text>
<text x="134.6" y="235.6">GND</text>
<text x="145.6" y="239.3">INIT</text>
<text x="104.1" y="245.7">GND</text>
<text x="337.8" y="259.5">SIZE</text>
<text x="350.4" y="259.5">DRAWING NUMBER</text>
<text x="228.6" y="266.1">GND</text>
<text x="362.8" y="274.9">FPGA Bank 0 + MGT + FLASH</text>
<text x="144.7" y="277.5">Title</text>
<text x="252.9" y="282.3">REV</text>
<text x="281.9" y="282.5">DATE</text>
<text x="297.1" y="282.5">28/06/2023:08:06</text>
<text x="354.3" y="283.7">SHEET</text>
<text x="367.6" y="283.7">6</text>
<text x="373" y="283.7">OF</text>
<text x="380.3" y="283.7">8</text>
</g>
<g font-size="2">
<text x="89.6" y="94.5">VCCO_0_1</text>
<text x="89.6" y="97">VCCO_0_2</text>
<text x="277.6" y="97">MGTAVCC_1</text>
<text x="277.6" y="99.6">MGTAVCC_2</text>
<text x="319.9" y="97">MGTAVTT_1</text>
<text x="319.9" y="99.6">MGTAVTT_2</text>
<text x="89.6" y="102.1">VCCBATT_0</text>
<text x="89.6" y="107.2">CCLK_0</text>
<text x="133.1" y="102.1">VCCADC_0</text>
<text x="277.6" y="102.1">MGTAVCC_3</text>
<text x="277.6" y="104.7">MGTAVCC_4</text>
<text x="277.6" y="107.2">MGTAVCC_5</text>
<text x="319.9" y="102.1">MGTAVTT_3</text>
<text x="319.9" y="104.7">MGTAVTT_4</text>
<text x="319.9" y="107.2">MGTAVTT_5</text>
<text x="89.6" y="112.3">M0_0</text>
<text x="134.9" y="109.7">VREFP_0</text>
<text x="277.6" y="112.3">MGTREFCLK0P_216</text>
<text x="319.9" y="109.7">MGTAVTT_6</text>
<text x="89.6" y="117.3">M2_0</text>
<text x="89.6" y="114.8">M1_0</text>
<text x="134.8" y="114.8">VREFN_0</text>
<text x="277.6" y="114.8">MGTREFCLK0N_216</text>
<text x="277.6" y="119.9">MGTREFCLK1P_216</text>
<text x="317.3" y="119.9">MGTRREF_216</text>
<text x="89.6" y="122.4">DONE_0</text>
<text x="139" y="122.4">VP_0</text>
<text x="277.6" y="122.4">MGTREFCLK1N_216</text>
<text x="89.6" y="127.5">PROGRAM_B_0</text>
<text x="138.9" y="127.5">VN_0</text>
<text x="277.6" y="130">MGTPRXP0_216</text>
<text x="316.4" y="130">MGTPTXP0_216</text>
<text x="89.6" y="132.6">CFGBVS_0</text>
<text x="137.5" y="135.1">DXP_0</text>
<text x="277.6" y="132.6">MGTPRXN0_216</text>
<text x="277.6" y="137.7">MGTPRXN1_216</text>
<text x="277.6" y="135.1">MGTPRXP1_216</text>
<text x="316.3" y="132.6">MGTPTXN0_216</text>
<text x="316.3" y="137.7">MGTPTXN1_216</text>
<text x="316.4" y="135.1">MGTPTXP1_216</text>
<text x="89.6" y="140.2">TDI_0</text>
<text x="89.6" y="142.7">TDO_0</text>
<text x="137.4" y="140.2">DXN_0</text>
<text x="277.6" y="142.7">MGTPRXN2_216</text>
<text x="277.6" y="140.2">MGTPRXP2_216</text>
<text x="316.3" y="142.7">MGTPTXN2_216</text>
<text x="316.4" y="140.2">MGTPTXP2_216</text>
<text x="89.6" y="147.8">TMS_0</text>
<text x="89.6" y="145.3">TCK_0</text>
<text x="132.9" y="147.8">GNDADC_0</text>
<text x="277.6" y="147.8">MGTPRXN3_216</text>
<text x="277.6" y="145.3">MGTPRXP3_216</text>
<text x="316.3" y="147.8">MGTPTXN3_216</text>
<text x="316.4" y="145.3">MGTPTXP3_216</text>
<text x="89.6" y="152.9">INIT_B_0</text>
<text x="76.9" y="211.3">COM_1</text>
<text x="90.4" y="211.3">NO_1</text>
<text x="76.9" y="216.4">COM_2</text>
<text x="76.9" y="221.5">COM_3</text>
<text x="90.4" y="216.4">NO_2</text>
<text x="90.4" y="221.5">NO_3</text>
</g>
<g font-size="1.8">
<text x="83.2" y="93.5">F12</text>
<text x="83.1" y="101.1">E12</text>
<text x="83.2" y="96">T12</text>
<text x="147.3" y="101.1">K10</text>
<text x="270.9" y="98.5">D10</text>
<text x="271.9" y="96">D6</text>
<text x="272" y="101.1">E8</text>
<text x="335.2" y="101.1">B9</text>
<text x="335.2" y="98.5">B7</text>
<text x="335.2" y="96">B5</text>
<text x="83.3" y="106.2">L12</text>
<text x="272.2" y="106.2">F9</text>
<text x="272.2" y="103.6">F7</text>
<text x="335.2" y="106.2">C4</text>
<text x="335.2" y="103.6">B11</text>
<text x="83" y="111.2">U11</text>
<text x="83" y="113.8">U10</text>
<text x="147.3" y="108.7">M10</text>
<text x="147.3" y="113.8">L9</text>
<text x="272" y="113.8">E6</text>
<text x="272.2" y="111.2">F6</text>
<text x="335.2" y="108.7">C8</text>
<text x="84" y="116.3">U9</text>
<text x="271.1" y="118.9">F10</text>
<text x="335.2" y="118.9">F8</text>
<text x="82.9" y="121.4">G11</text>
<text x="147.3" y="121.4">L10</text>
<text x="271" y="121.4">E10</text>
<text x="83" y="126.5">N12</text>
<text x="84" y="131.6">U8</text>
<text x="147.3" y="126.5">M9</text>
<text x="272" y="129">B8</text>
<text x="272" y="131.6">A8</text>
<text x="335.2" y="129">B4</text>
<text x="335.2" y="131.6">A4</text>
<text x="147.3" y="134.1">N10</text>
<text x="270.9" y="134.1">D11</text>
<text x="270.9" y="136.6">C11</text>
<text x="335.2" y="134.1">D5</text>
<text x="335.2" y="136.6">C5</text>
<text x="83" y="141.7">U13</text>
<text x="83" y="139.2">R13</text>
<text x="147.3" y="139.2">N9</text>
<text x="271" y="139.2">B10</text>
<text x="271" y="141.7">A10</text>
<text x="335.2" y="139.2">B6</text>
<text x="335.2" y="141.7">A6</text>
<text x="83.1" y="144.3">V12</text>
<text x="83.2" y="146.8">T13</text>
<text x="147.3" y="146.8">K9</text>
<text x="271.9" y="144.3">D9</text>
<text x="271.9" y="146.8">C9</text>
<text x="335.2" y="144.3">D7</text>
<text x="335.2" y="146.8">C7</text>
<text x="83" y="151.9">U12</text>
<text x="72.6" y="215.4">3</text>
<text x="72.6" y="210.3">1</text>
<text x="99" y="215.4">4</text>
<text x="99" y="210.3">2</text>
<text x="72.6" y="220.4">5</text>
<text x="99" y="220.4">6</text>
</g>
<g font-size="1.6">
<text x="69.1" y="169.2">D1</text>
<text x="74.2" y="169.2">PMEG2005EL,315</text>
</g>
</svg>
